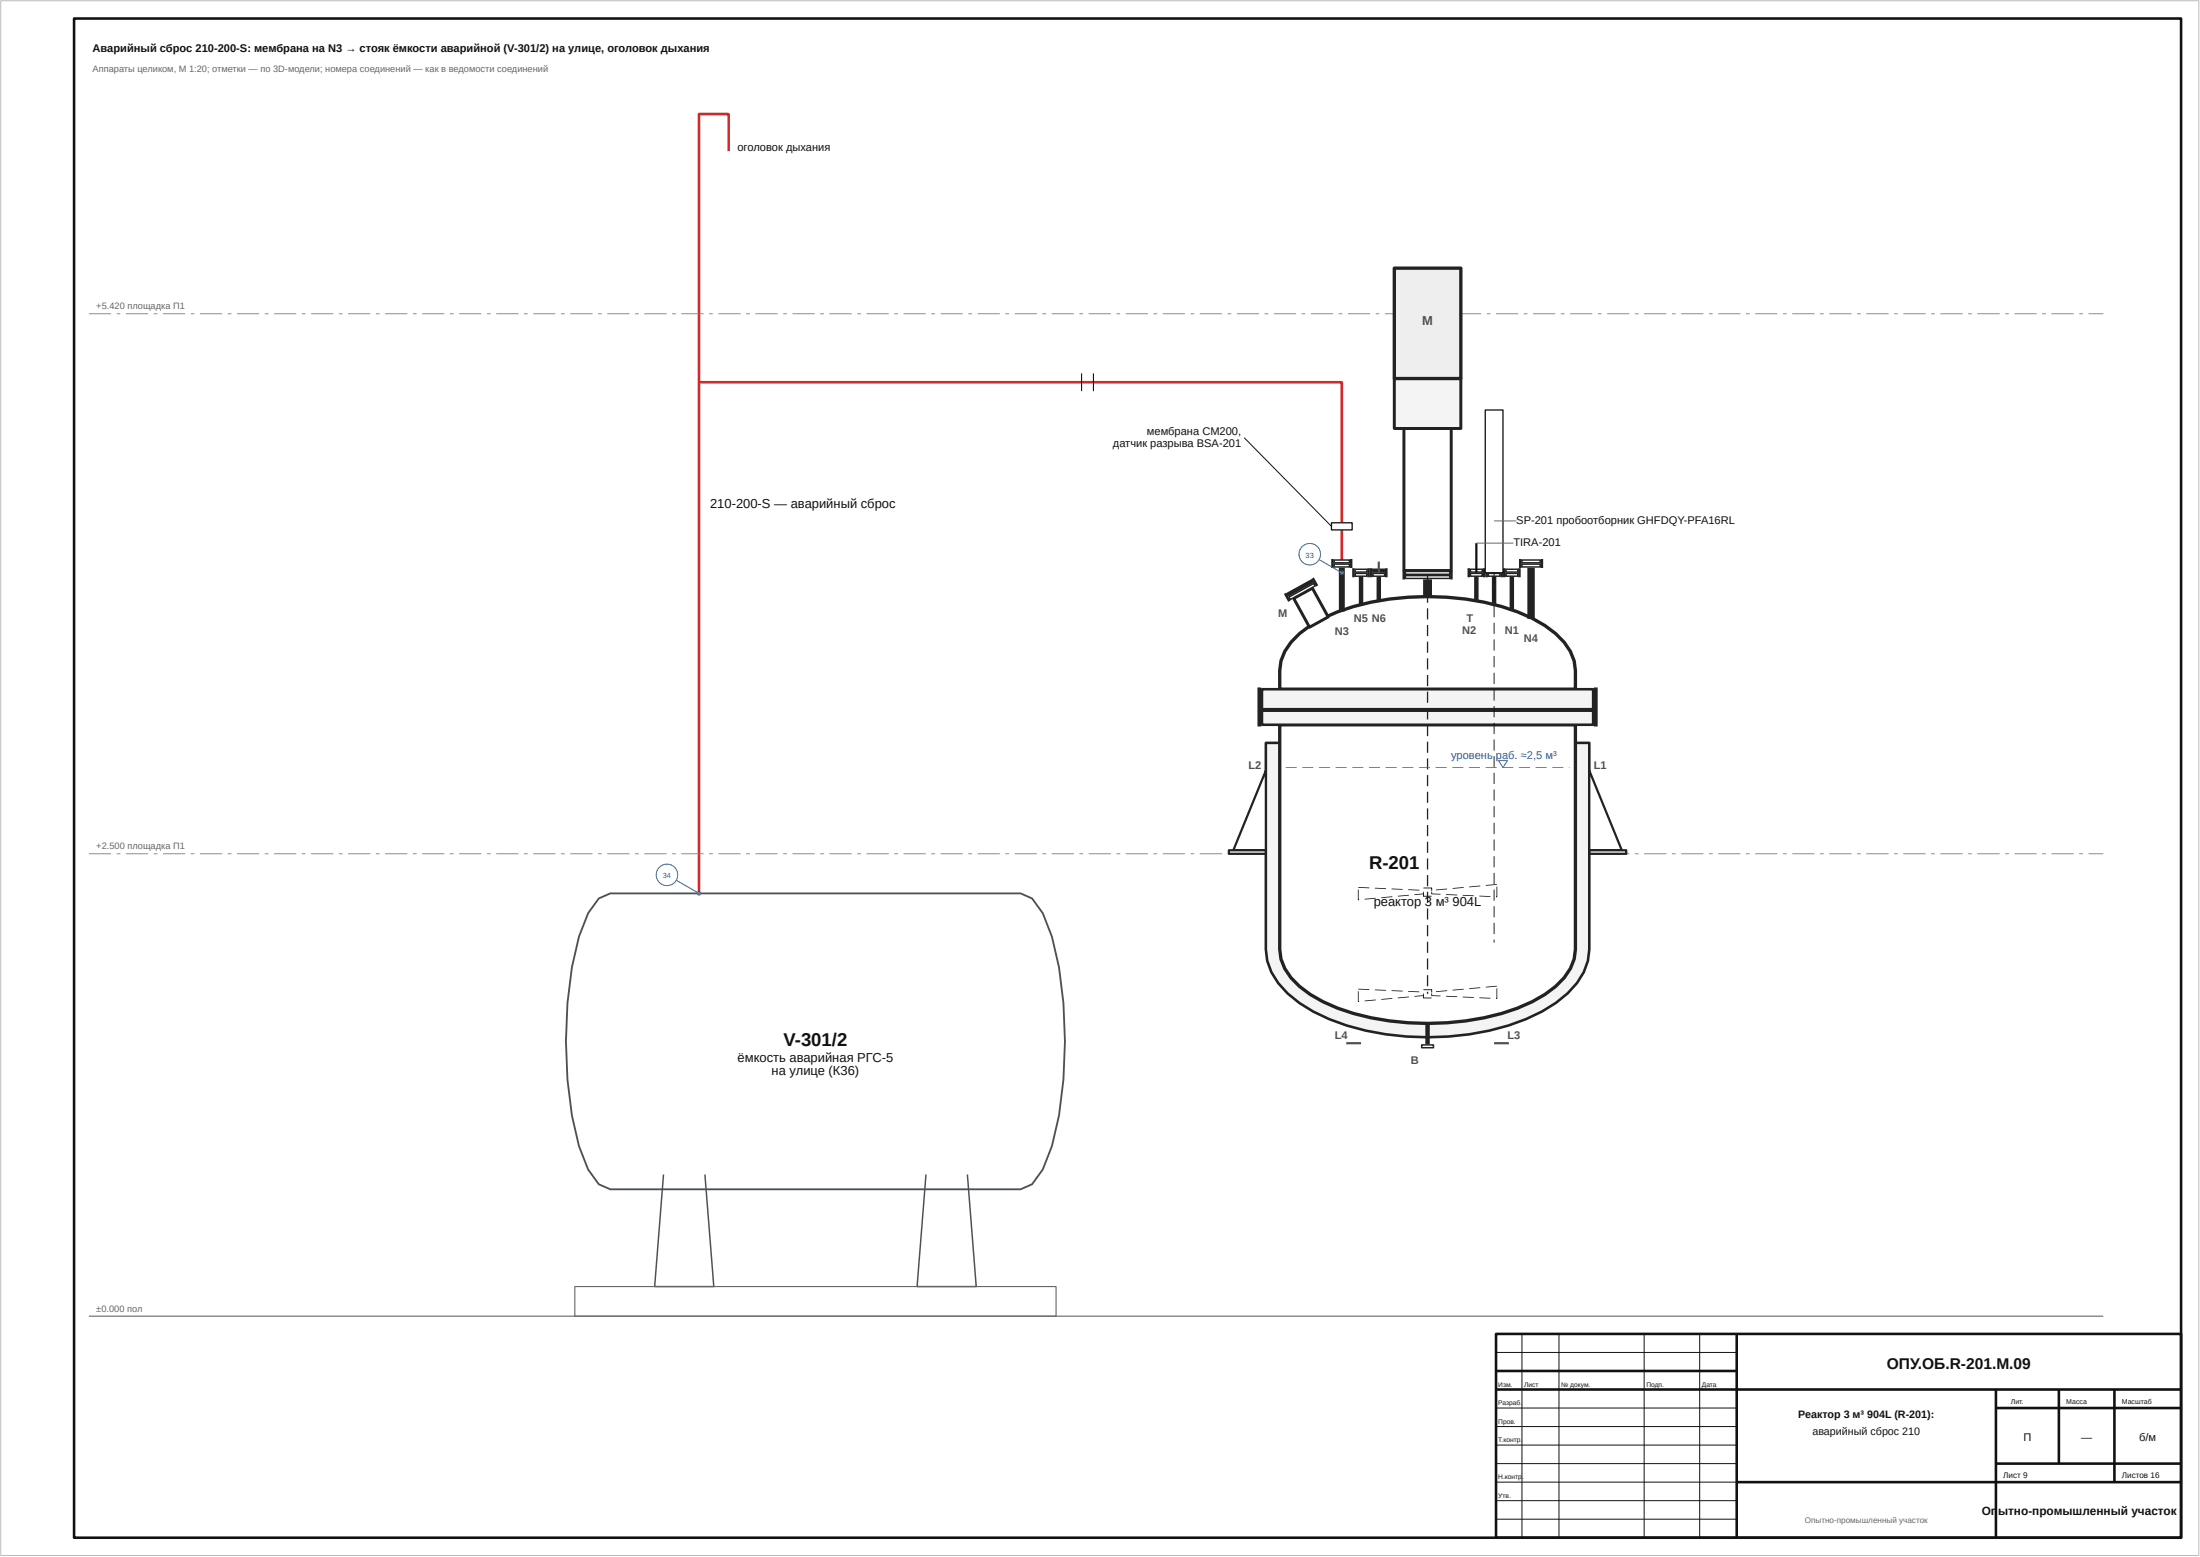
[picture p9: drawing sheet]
<svg xmlns="http://www.w3.org/2000/svg" width="594mm" height="420mm" viewBox="0 0 594 420" stroke-linecap="round" stroke-linejoin="round" font-family="sans-serif">
<path d="M20 5h569v410h-569zM404 360h185v55h-185zM469 360v55M404 370h65M404 375h185M539 375v40M539 380h50M556 375v20M571 375v25M469 400h120M539 395h50" fill="none" stroke="#111" stroke-width=".7" stroke-linecap="butt"/>
<path d="M196.7 40.8v-10h-7.9v210.3M188.8 103.2h173.6v48.9" fill="none" stroke="#d52728" stroke-width=".7" stroke-linecap="butt"/>
<path d="M.2 .2h593.6v419.6h-593.6z" fill="none" stroke="#bbb" stroke-width=".27"/>
<path d="M411 360v55M421 360v55M444 360v55M459 360v55M404 365h65M404 380h65M404 385h65M404 390h65M404 395h65M404 400h65M404 405h65M404 410h65" fill="none" stroke="#111" stroke-width=".27"/>
<path d="M24 355.2h544" fill="none" stroke="#666" stroke-width=".3"/>
<g fill="#666">
<path d="M24 230.3h6v.2h-6zM31.5 230.3h1v.2h-1zM34 230.3h6v.2h-6zM41.5 230.3h1v.2h-1zM44 230.3h6v.2h-6zM51.5 230.3h1v.2h-1zM54 230.3h6v.2h-6zM61.5 230.3h1v.2h-1zM64 230.3h6v.2h-6zM71.5 230.3h1v.2h-1zM74 230.3h6v.2h-6zM81.5 230.3h1v.2h-1zM84 230.3h6v.2h-6zM91.5 230.3h1v.2h-1zM94 230.3h6v.2h-6zM101.5 230.3h1v.2h-1zM104 230.3h6v.2h-6zM111.5 230.3h1v.2h-1zM114 230.3h6v.2h-6zM121.5 230.3h1v.2h-1zM124 230.3h6v.2h-6zM131.5 230.3h1v.2h-1zM134 230.3h6v.2h-6zM141.5 230.3h1v.2h-1zM144 230.3h6v.2h-6zM151.5 230.3h1v.2h-1zM154 230.3h6v.2h-6zM161.5 230.3h1v.2h-1zM164 230.3h6v.2h-6zM171.5 230.3h1v.2h-1zM174 230.3h6v.2h-6zM181.5 230.3h1v.2h-1zM184 230.3h6v.2h-6zM191.5 230.3h1v.2h-1zM194 230.3h6v.2h-6zM201.5 230.3h1v.2h-1zM204 230.3h6v.2h-6zM211.5 230.3h1v.2h-1zM214 230.3h6v.2h-6zM221.5 230.3h1v.2h-1zM224 230.3h6v.2h-6zM231.5 230.3h1v.2h-1zM234 230.3h6v.2h-6zM241.5 230.3h1v.2h-1zM244 230.3h6v.2h-6zM251.5 230.3h1v.2h-1zM254 230.3h6v.2h-6zM261.5 230.3h1v.2h-1zM264 230.3h6v.2h-6zM271.5 230.3h1v.2h-1zM274 230.3h6v.2h-6zM281.5 230.3h1v.2h-1zM284 230.3h6v.2h-6zM291.5 230.3h1v.2h-1zM294 230.3h6v.2h-6zM301.5 230.3h1v.2h-1zM304 230.3h6v.2h-6zM311.5 230.3h1v.2h-1zM314 230.3h6v.2h-6zM321.5 230.3h1v.2h-1zM324 230.3h6v.2h-6zM331.5 230.3h1v.2h-1zM334 230.3h6v.2h-6zM341.5 230.3h1v.2h-1zM344 230.3h6v.2h-6zM351.5 230.3h1v.2h-1zM354 230.3h6v.2h-6zM361.5 230.3h1v.2h-1zM364 230.3h6v.2h-6zM371.5 230.3h1v.2h-1zM374 230.3h6v.2h-6zM381.5 230.3h1v.2h-1zM384 230.3h6v.2h-6zM391.5 230.3h1v.2h-1zM394 230.3h6v.2h-6zM401.5 230.3h1v.2h-1zM404 230.3h6v.2h-6zM411.5 230.3h1v.2h-1zM414 230.3h6v.2h-6zM421.5 230.3h1v.2h-1zM424 230.3h6v.2h-6zM431.5 230.3h1v.2h-1zM434 230.3h6v.2h-6zM441.5 230.3h1v.2h-1zM444 230.3h6v.2h-6zM451.5 230.3h1v.2h-1zM454 230.3h6v.2h-6zM461.5 230.3h1v.2h-1zM464 230.3h6v.2h-6zM471.5 230.3h1v.2h-1zM474 230.3h6v.2h-6zM481.5 230.3h1v.2h-1zM484 230.3h6v.2h-6zM491.5 230.3h1v.2h-1zM494 230.3h6v.2h-6zM501.5 230.3h1v.2h-1zM504 230.3h6v.2h-6zM511.5 230.3h1v.2h-1zM514 230.3h6v.2h-6zM521.5 230.3h1v.2h-1zM524 230.3h6v.2h-6zM531.5 230.3h1v.2h-1zM534 230.3h6v.2h-6zM541.5 230.3h1v.2h-1zM544 230.3h6v.2h-6zM551.5 230.3h1v.2h-1zM554 230.3h6v.2h-6zM561.5 230.3h1v.2h-1zM564 230.3h4v.2h-4z"/>
<path d="M24 84.6h6v.2h-6zM31.5 84.6h1v.2h-1zM34 84.6h6v.2h-6zM41.5 84.6h1v.2h-1zM44 84.6h6v.2h-6zM51.5 84.6h1v.2h-1zM54 84.6h6v.2h-6zM61.5 84.6h1v.2h-1zM64 84.6h6v.2h-6zM71.5 84.6h1v.2h-1zM74 84.6h6v.2h-6zM81.5 84.6h1v.2h-1zM84 84.6h6v.2h-6zM91.5 84.6h1v.2h-1zM94 84.6h6v.2h-6zM101.5 84.6h1v.2h-1zM104 84.6h6v.2h-6zM111.5 84.6h1v.2h-1zM114 84.6h6v.2h-6zM121.5 84.6h1v.2h-1zM124 84.6h6v.2h-6zM131.5 84.6h1v.2h-1zM134 84.6h6v.2h-6zM141.5 84.6h1v.2h-1zM144 84.6h6v.2h-6zM151.5 84.6h1v.2h-1zM154 84.6h6v.2h-6zM161.5 84.6h1v.2h-1zM164 84.6h6v.2h-6zM171.5 84.6h1v.2h-1zM174 84.6h6v.2h-6zM181.5 84.6h1v.2h-1zM184 84.6h6v.2h-6zM191.5 84.6h1v.2h-1zM194 84.6h6v.2h-6zM201.5 84.6h1v.2h-1zM204 84.6h6v.2h-6zM211.5 84.6h1v.2h-1zM214 84.6h6v.2h-6zM221.5 84.6h1v.2h-1zM224 84.6h6v.2h-6zM231.5 84.6h1v.2h-1zM234 84.6h6v.2h-6zM241.5 84.6h1v.2h-1zM244 84.6h6v.2h-6zM251.5 84.6h1v.2h-1zM254 84.6h6v.2h-6zM261.5 84.6h1v.2h-1zM264 84.6h6v.2h-6zM271.5 84.6h1v.2h-1zM274 84.6h6v.2h-6zM281.5 84.6h1v.2h-1zM284 84.6h6v.2h-6zM291.5 84.6h1v.2h-1zM294 84.6h6v.2h-6zM301.5 84.6h1v.2h-1zM304 84.6h6v.2h-6zM311.5 84.6h1v.2h-1zM314 84.6h6v.2h-6zM321.5 84.6h1v.2h-1zM324 84.6h6v.2h-6zM331.5 84.6h1v.2h-1zM334 84.6h6v.2h-6zM341.5 84.6h1v.2h-1zM344 84.6h6v.2h-6zM351.5 84.6h1v.2h-1zM354 84.6h6v.2h-6zM361.5 84.6h1v.2h-1zM364 84.6h6v.2h-6zM371.5 84.6h1v.2h-1zM374 84.6h6v.2h-6zM381.5 84.6h1v.2h-1zM384 84.6h6v.2h-6zM391.5 84.6h1v.2h-1zM394 84.6h6v.2h-6zM401.5 84.6h1v.2h-1zM404 84.6h6v.2h-6zM411.5 84.6h1v.2h-1zM414 84.6h6v.2h-6zM421.5 84.6h1v.2h-1zM424 84.6h6v.2h-6zM431.5 84.6h1v.2h-1zM434 84.6h6v.2h-6zM441.5 84.6h1v.2h-1zM444 84.6h6v.2h-6zM451.5 84.6h1v.2h-1zM454 84.6h6v.2h-6zM461.5 84.6h1v.2h-1zM464 84.6h6v.2h-6zM471.5 84.6h1v.2h-1zM474 84.6h6v.2h-6zM481.5 84.6h1v.2h-1zM484 84.6h6v.2h-6zM491.5 84.6h1v.2h-1zM494 84.6h6v.2h-6zM501.5 84.6h1v.2h-1zM504 84.6h6v.2h-6zM511.5 84.6h1v.2h-1zM514 84.6h6v.2h-6zM521.5 84.6h1v.2h-1zM524 84.6h6v.2h-6zM531.5 84.6h1v.2h-1zM534 84.6h6v.2h-6zM541.5 84.6h1v.2h-1zM544 84.6h6v.2h-6zM551.5 84.6h1v.2h-1zM554 84.6h6v.2h-6zM561.5 84.6h1v.2h-1zM564 84.6h4v.2h-4z"/>
</g>
<path d="M161.7 242.5l3.1-1.4h110.8l3.1 1.4 2.9 4 2.5 6.3a115.3 115.3 0 0 1 1.9 48.2l-1.9 8.3-2.5 6.3-2.9 4-3.1 1.4h-110.8l-3.1-1.4-2.9-4-2.5-6.3a115.3 115.3 0 0 1 0-56.5l2.5-6.3z" fill="none" stroke="#4a5258" stroke-width=".5"/>
<path d="M179.2 317l-2.4 30.2h16l-2.4-30.2M250.1 317l-2.4 30.2h15.9l-2.4-30.2" fill="none" stroke="#4a5258" stroke-width=".4"/>
<path d="M155.2 347.2h130v8h-130z" fill="none" stroke="#666" stroke-width=".3"/>
<path d="M341.8 200.5h87.4v55.7a16.4 16.4 0 0 1-5.9 11.9 44.2 44.2 0 0 1-21.1 10 75.2 75.2 0 0 1-43.3-3.1 33 33 0 0 1-13.7-9.7l-1.9-2.9-1.1-3.1-.4-3.1z" fill="#f4f4f4"/>
<path d="M341.8 200.5h87.4v55.7a16.4 16.4 0 0 1-5.9 11.9 44.2 44.2 0 0 1-21.1 10 75.2 75.2 0 0 1-43.3-3.1 33 33 0 0 1-13.7-9.7l-1.9-2.9-1.1-3.1-.4-3.1z" fill="none" stroke="#222" stroke-width=".7" stroke-linecap="butt"/>
<path d="M345.6 195.6h79.8v60.6a13.5 13.5 0 0 1-5.3 10 47.5 47.5 0 0 1-24.3 9.3 74.2 74.2 0 0 1-34.6-3.4 30.4 30.4 0 0 1-12.6-8.2l-1.7-2.5-1-2.6-.3-2.6z" fill="#fff"/>
<path d="M345.6 195.6h79.8v60.6a13.5 13.5 0 0 1-5.3 10 47.5 47.5 0 0 1-24.3 9.3 74.2 74.2 0 0 1-34.6-3.4 30.4 30.4 0 0 1-12.6-8.2l-1.7-2.5-1-2.6-.3-2.6z" fill="none" stroke="#222" stroke-width=".9" stroke-linecap="butt"/>
<path d="M350.9 171a41.6 41.6 0 0 1 19.3-8.5 74.6 74.6 0 0 1 39.6 2.6 30.4 30.4 0 0 1 12.6 8.2l1.7 2.5 1 2.6 .3 2.6v5h-79.8v-5a13.4 13.4 0 0 1 5.3-10z" fill="#fff"/>
<path d="M350.9 171a41.6 41.6 0 0 1 19.3-8.5 74.6 74.6 0 0 1 39.6 2.6 30.4 30.4 0 0 1 12.6 8.2l1.7 2.5 1 2.6 .3 2.6v5h-79.8v-5a13.4 13.4 0 0 1 5.3-10z" fill="none" stroke="#222" stroke-width=".9" stroke-linecap="butt"/>
<path d="M340.8 186h89.4v5.4h-89.4z" fill="#f4f4f4"/>
<path d="M340.8 186h89.4v5.4h-89.4z" fill="none" stroke="#222" stroke-width=".7" stroke-linecap="butt"/>
<path d="M340.8 191.8h89.4v3.8h-89.4z" fill="#f4f4f4"/>
<path d="M340.8 191.8h89.4v3.8h-89.4z" fill="none" stroke="#222" stroke-width=".7" stroke-linecap="butt"/>
<path d="M340.1 185.5v10.6M430.9 185.5v10.6" fill="none" stroke="#222" stroke-width="1" stroke-linecap="butt"/>
<path d="M341.8 208v21.5h-8.7z" fill="#fff"/>
<path d="M341.8 208v21.5h-8.7z" fill="none" stroke="#222" stroke-width=".6"/>
<path d="M331.9 229.5h9.9v.9h-9.9z" fill="#f4f4f4"/>
<path d="M331.9 229.5h9.9v.9h-9.9z" fill="none" stroke="#222" stroke-width=".6"/>
<path d="M429.2 208l8.8 21.5h-8.8z" fill="#fff"/>
<path d="M429.2 208l8.8 21.5h-8.8z" fill="none" stroke="#222" stroke-width=".6"/>
<path d="M429.2 229.5h10v.9h-10z" fill="#f4f4f4"/>
<path d="M429.2 229.5h10v.9h-10z" fill="none" stroke="#222" stroke-width=".6"/>
<path d="M385.5 156.4v5" fill="none" stroke="#222" stroke-width="2.4" stroke-linecap="butt"/>
<path d="M379.5 155.3h12v.8h-12z" fill="#fff"/>
<path d="M379.5 155.3h12v.8h-12z" fill="none" stroke="#222" stroke-width=".4"/>
<path d="M379.5 154.2h12v.8h-12z" fill="#fff"/>
<path d="M379.5 154.2h12v.8h-12z" fill="none" stroke="#222" stroke-width=".4"/>
<path d="M379.1 153.9v2.5M391.9 153.9v2.5" fill="none" stroke="#222" stroke-width=".7" stroke-linecap="butt"/>
<path d="M379.1 115.6h12.8v38.4h-12.8z" fill="#fff"/>
<path d="M379.1 115.6h12.8v38.4h-12.8z" fill="none" stroke="#222" stroke-width=".8" stroke-linecap="butt"/>
<path d="M376.5 102.2h18v13.4h-18z" fill="#f4f4f4"/>
<path d="M376.5 102.2h18v13.4h-18z" fill="none" stroke="#222" stroke-width=".8" stroke-linecap="butt"/>
<path d="M376.5 72.4h18v29.8h-18z" fill="#eee"/>
<path d="M376.5 72.4h18v29.8h-18z" fill="none" stroke="#222" stroke-width=".9" stroke-linecap="butt"/>
<path d="M385.3 155.2h.4v3h-.4zM385.3 159.7h.4v3h-.4zM385.3 164.2h.4v3h-.4zM385.3 168.7h.4v3h-.4zM385.3 173.2h.4v3h-.4zM385.3 177.7h.4v3h-.4zM385.3 182.2h.4v3h-.4zM385.3 186.7h.4v3h-.4zM385.3 191.2h.4v3h-.4zM385.3 195.7h.4v3h-.4zM385.3 200.2h.4v3h-.4zM385.3 204.7h.4v3h-.4zM385.3 209.2h.4v3h-.4zM385.3 213.7h.4v3h-.4zM385.3 218.2h.4v3h-.4zM385.3 222.7h.4v3h-.4zM385.3 227.2h.4v3h-.4zM385.3 231.7h.4v3h-.4zM385.3 236.2h.4v3h-.4zM385.3 240.7h.4v3h-.4zM385.3 245.2h.4v3h-.4zM385.3 249.7h.4v3h-.4zM385.3 254.2h.4v3h-.4zM385.3 258.7h.4v3h-.4zM385.3 263.2h.4v3h-.4zM385.3 267.7h.4v.5h-.4z" fill="#222"/>
<g fill="#1a1a1a">
<path d="M384.3 268.5h.2l-.1 .8 2.2-.1v.3l-2.2-.1zM384.4 267h2.3l.1 .9h-.3l.1-.8-2.2 .1z"/>
<path d="M366.8 266.8l3 .2v.2l-3-.2zM371.3 267l3 .2v.2l-3-.1zM375.8 267.2l3 .2v.2l-3-.1zM380.3 267.4l3 .2v.2l-3-.1zM382 268.8l2.4-.1-.1-.6h.2l-.1 .7-2.4 .2zM377.5 269.2l3-.3v.3l-3 .2zM373 269.6l3-.3v.3l-3 .2zM368.5 270l3-.3v.3l-3 .2zM366.7 267.5h.2l-.1 2.8 .2-.1v.2h-.2z"/>
<path d="M401.2 266.3l3-.3v.2l-2.9 .3zM396.7 266.7l3-.3 .1 .3-3 .2zM392.3 267.1l3-.3v.3l-3 .2zM387.8 267.5l3-.2v.2l-3 .2zM386.5 268.1h.2l-.1 .6h2.4v.2l-2.4-.1zM390.5 268.8l3 .1v.2l-3-.1zM395 269l3 .1v.2l-3-.1zM399.5 269.2l3 .1v.2l-3-.1zM404.1 266.7h.2l-.1 2.9h-.2v-.2l.2 .1z"/>
<path d="M384.3 241.1h.2l-.1 .8 2.2-.1v.2h-2.2zM384.4 239.5h2.3l.1 .9h-.3l.1-.8-2.2 .2z"/>
<path d="M366.8 239.4l3 .1v.2l-3-.1zM371.3 239.6l3 .1v.2l-3-.1zM375.8 239.8l3 .1v.2l-3-.1zM380.3 240l3 .1v.2l-3-.1zM382 241.3l2.4-.1-.1-.5h.2l-.1 .6-2.4 .3zM377.5 241.8l3-.3v.2l-3 .3zM373 242.2l3-.3v.2l-3 .3zM368.5 242.6l3-.3v.2l-3 .3zM366.7 240.1h.2l-.1 2.7 .2-.1v.2h-.2z"/>
<path d="M401.2 238.9l3-.3v.2l-2.9 .3zM396.7 239.3l3-.3 .1 .2-3 .3zM392.3 239.7l3-.3v.2l-3 .3zM387.8 240.1l3-.3v.2l-3 .3zM386.5 240.6h.2l-.1 .6h2.4v.3l-2.4-.2zM390.5 241.3l3 .1v.3l-3-.2zM395 241.5l3 .1v.3l-3-.2zM399.5 241.7l3 .1v.3l-3-.2zM404.1 239.3h.2l-.1 2.8h-.2v-.2l.2 .1z"/>
</g>
<path d="M347.2 207.1h3v.2h-3zM351.7 207.1h3v.2h-3zM356.2 207.1h3v.2h-3zM360.7 207.1h3v.2h-3zM365.2 207.1h3v.2h-3zM369.7 207.1h3v.2h-3zM374.2 207.1h3v.2h-3zM378.7 207.1h3v.2h-3zM383.2 207.1h3v.2h-3zM387.7 207.1h3v.2h-3zM392.2 207.1h3v.2h-3zM396.7 207.1h3v.2h-3zM401.2 207.1h3v.2h-3zM405.7 207.1h3v.2h-3zM410.2 207.1h3v.2h-3zM414.7 207.1h3v.2h-3zM419.2 207.1h3v.2h-3zM423.7 207.1l.1 .2z" fill="#1f5fa8"/>
<path d="M404.7 205.3h2.4l-1.2 1.9z" fill="none" stroke="#1f5fa8" stroke-width=".27"/>
<path d="M349.4 161.5l5-2.8 4.3 7.8-5.1 2.8z" fill="#fff"/>
<path d="M349.4 161.5l5-2.8 4.3 7.8-5.1 2.8z" fill="none" stroke="#222" stroke-width=".8" stroke-linecap="butt"/>
<path d="M348.1 161.1l6.7-3.7 .4 .7-6.8 3.7z" fill="#fff"/>
<path d="M348.1 161.1l6.7-3.7 .4 .7-6.8 3.7z" fill="none" stroke="#222" stroke-width=".4"/>
<path d="M347.5 160.2l6.7-3.7 .4 .6-6.7 3.7z" fill="#222"/>
<path d="M347.5 160.2l6.7-3.7 .4 .6-6.7 3.7z" fill="none" stroke="#222" stroke-width=".4"/>
<path d="M354.5 156l1.2 2.1M347 160.1l1.2 2.2" fill="none" stroke="#222" stroke-width=".7" stroke-linecap="butt"/>
<path d="M362.4 153.2v11.8" fill="none" stroke="#222" stroke-width="1.6" stroke-linecap="butt"/>
<path d="M360.3 152.2h4.1v.8h-4.1z" fill="#fff"/>
<path d="M360.3 152.2h4.1v.8h-4.1z" fill="none" stroke="#222" stroke-width=".4"/>
<path d="M360.3 151.1h4.1v.8h-4.1z" fill="#fff"/>
<path d="M360.3 151.1h4.1v.8h-4.1z" fill="none" stroke="#222" stroke-width=".4"/>
<path d="M359.8 150.9v2.4M364.9 150.9v2.4" fill="none" stroke="#222" stroke-width=".7" stroke-linecap="butt"/>
<path d="M367.5 155.7v7.8" fill="none" stroke="#222" stroke-width="1.2" stroke-linecap="butt"/>
<path d="M365.9 154.7h3.2v.8h-3.2z" fill="#fff"/>
<path d="M365.9 154.7h3.2v.8h-3.2z" fill="none" stroke="#222" stroke-width=".4"/>
<path d="M365.9 153.6h3.2v.8h-3.2z" fill="#fff"/>
<path d="M365.9 153.6h3.2v.8h-3.2z" fill="none" stroke="#222" stroke-width=".4"/>
<path d="M365.5 153.3v2.5M369.6 153.3v2.5" fill="none" stroke="#222" stroke-width=".7" stroke-linecap="butt"/>
<path d="M372.3 155.7v6.7" fill="none" stroke="#222" stroke-width="1.2" stroke-linecap="butt"/>
<path d="M370.7 154.7h3.2v.8h-3.2z" fill="#fff"/>
<path d="M370.7 154.7h3.2v.8h-3.2z" fill="none" stroke="#222" stroke-width=".4"/>
<path d="M370.7 153.6h3.2v.8h-3.2z" fill="#222"/>
<path d="M370.7 153.6h3.2v.8h-3.2z" fill="none" stroke="#222" stroke-width=".4"/>
<path d="M370.3 153.3v2.5M374.4 153.3v2.5" fill="none" stroke="#222" stroke-width=".7" stroke-linecap="butt"/>
<path d="M398.7 155.7v6.7" fill="none" stroke="#222" stroke-width="1.2" stroke-linecap="butt"/>
<path d="M397.1 154.7h3.2v.8h-3.2z" fill="#fff"/>
<path d="M397.1 154.7h3.2v.8h-3.2z" fill="none" stroke="#222" stroke-width=".4"/>
<path d="M397.1 153.6h3.2v.8h-3.2z" fill="#fff"/>
<path d="M397.1 153.6h3.2v.8h-3.2z" fill="none" stroke="#222" stroke-width=".4"/>
<path d="M396.6 153.3v2.5M400.7 153.3v2.5" fill="none" stroke="#222" stroke-width=".7" stroke-linecap="butt"/>
<path d="M403.5 155.7v7.8" fill="none" stroke="#222" stroke-width="1.2" stroke-linecap="butt"/>
<path d="M401.9 154.7h3.2v.8h-3.2z" fill="#fff"/>
<path d="M401.9 154.7h3.2v.8h-3.2z" fill="none" stroke="#222" stroke-width=".4"/>
<path d="M401.9 153.6h3.2v.8h-3.2z" fill="#fff"/>
<path d="M401.9 153.6h3.2v.8h-3.2z" fill="none" stroke="#222" stroke-width=".4"/>
<path d="M401.4 153.3v2.5M405.5 153.3v2.5" fill="none" stroke="#222" stroke-width=".7" stroke-linecap="butt"/>
<path d="M408.3 155.7v9.2" fill="none" stroke="#222" stroke-width="1.2" stroke-linecap="butt"/>
<path d="M406.7 154.7h3.2v.8h-3.2z" fill="#fff"/>
<path d="M406.7 154.7h3.2v.8h-3.2z" fill="none" stroke="#222" stroke-width=".4"/>
<path d="M406.7 153.6h3.2v.8h-3.2z" fill="#fff"/>
<path d="M406.7 153.6h3.2v.8h-3.2z" fill="none" stroke="#222" stroke-width=".4"/>
<path d="M406.2 153.3v2.5M410.3 153.3v2.5" fill="none" stroke="#222" stroke-width=".7" stroke-linecap="butt"/>
<path d="M413.5 153.2v13.8" fill="none" stroke="#222" stroke-width="2" stroke-linecap="butt"/>
<path d="M411 152.2h4.9v.8h-4.9z" fill="#fff"/>
<path d="M411 152.2h4.9v.8h-4.9z" fill="none" stroke="#222" stroke-width=".4"/>
<path d="M411 151.1h4.9v.8h-4.9z" fill="#fff"/>
<path d="M411 151.1h4.9v.8h-4.9z" fill="none" stroke="#222" stroke-width=".4"/>
<path d="M410.5 150.9v2.4M416.4 150.9v2.4" fill="none" stroke="#222" stroke-width=".7" stroke-linecap="butt"/>
<path d="M385.5 275.9v5.9" fill="none" stroke="#222" stroke-width="1.2" stroke-linecap="butt"/>
<path d="M383.9 282h3.2v.8h-3.2z" fill="#fff"/>
<path d="M383.9 282h3.2v.8h-3.2z" fill="none" stroke="#222" stroke-width=".4"/>
<path d="M372.3 151.6v3" fill="none" stroke="#4a5258" stroke-width=".6"/>
<path d="M398.7 146.6v8" fill="none" stroke="#111" stroke-width=".6"/>
<path d="M401.1 110.6h4.8v44h-4.8z" fill="#fff"/>
<path d="M401.1 110.6h4.8v44h-4.8z" fill="none" stroke="#111" stroke-width=".35"/>
<path d="M403.4 154.6h.2v3h-.2zM403.4 159.1h.2v3h-.2zM403.4 163.6h.2v3h-.2zM403.4 168.1h.2v3h-.2zM403.4 172.6h.2v3h-.2zM403.4 177.1h.2v3h-.2zM403.4 181.6h.2v3h-.2zM403.4 186.1h.2v3h-.2zM403.4 190.6h.2v3h-.2zM403.4 195.1h.2v3h-.2zM403.4 199.6h.2v3h-.2zM403.4 204.1h.2v3h-.2zM403.4 208.6h.2v3h-.2zM403.4 213.1h.2v3h-.2zM403.4 217.6h.2v3h-.2zM403.4 222.1h.2v3h-.2zM403.4 226.6h.2v3h-.2zM403.4 231.1h.2v3h-.2zM403.4 235.6h.2v3h-.2zM403.4 240.1h.2v3h-.2zM403.4 244.6h.2v3h-.2zM403.4 249.1h.2v3h-.2zM403.4 253.6h.2v.8h-.2z" fill="#111"/>
<path d="M359.6 141.1h5.5v1.9h-5.5z" fill="#fff"/>
<path d="M359.6 141.1h5.5v1.9h-5.5z" fill="none" stroke="#111" stroke-width=".35"/>
<path d="M336 118.1l23.6 23.9" fill="none" stroke="#111" stroke-width=".27"/>
<path d="M292.1 100.8v4.8M295.3 100.8v4.8" fill="none" stroke="#111" stroke-width=".3"/>
<path d="M363.5 281.5h4M403.5 281.5h4" fill="none" stroke="#4a5258" stroke-width=".6"/>
<path d="M398.7 146.6h10M403.5 140.6h6" fill="none" stroke="#666" stroke-width=".27"/>
<path d="M356.2 151l6.2 3.6" fill="none" stroke="#1f5fa8" stroke-width=".27"/>
<circle cx="362.4" cy="154.6" r=".45" fill="#1f5fa8"/>
<circle cx="362.4" cy="154.6" r=".45" fill="none" stroke="#1f5fa8" stroke-width=".27"/>
<circle cx="353.7" cy="149.6" r="2.9" fill="#fff"/>
<g fill="none" stroke="#1f5fa8" stroke-width=".27">
<path d="M182.6 237.6l6.2 3.5"/>
<circle cx="353.7" cy="149.6" r="2.9"/>
</g>
<circle cx="188.8" cy="241.1" r=".45" fill="#1f5fa8"/>
<circle cx="188.8" cy="241.1" r=".45" fill="none" stroke="#1f5fa8" stroke-width=".27"/>
<circle cx="180.1" cy="236.1" r="2.9" fill="#fff"/>
<circle cx="180.1" cy="236.1" r="2.9" fill="none" stroke="#1f5fa8" stroke-width=".27"/>
<g font-size="5" fill="#111">
<text x="369.7" y="234.7">R-201</text>
<text x="211.6" y="282.2">V-301/2</text>
</g>
<text font-size="4.2" fill="#111" x="509.5" y="369.5">ОПУ.ОБ.R-201.М.09</text>
<text font-size="3.5" fill="#4a5258" x="384" y="87.6">M</text>
<g font-size="3.5" fill="#111">
<text x="191.8" y="137">210-200-S — аварийный сброс</text>
<text x="371" y="244.4">реактор 3 м³</text>
<text x="392.3" y="244.4">904L</text>
<text x="199.2" y="286.6">ёмкость аварийная РГС-5</text>
<text x="208.4" y="290.2">на улице (К36)</text>
</g>
<g font-size="3.2" fill="#111">
<text x="535.2" y="409">Оп</text>
<text x="539.6" y="409">ытно-промышленный участок</text>
</g>
<g font-size="3" fill="#111">
<text x="25" y="14">Аварийный сброс 210-200-S: мембрана на N3 → стояк ёмкости аварийной (V-301/2) на улице, оголовок дыхания</text>
<text x="199.1" y="40.8">оголовок дыхания</text>
<text x="309.7" y="117.3">мембрана CM200,</text>
<text x="300.5" y="120.5">датчик разрыва BSA-201</text>
<text x="409.5" y="141.5">SP-201 пробоотборник GHFDQY-PFA16RL</text>
<text x="408.7" y="147.5">TIRA-201</text>
<text x="546.4" y="389">П</text>
<text x="562" y="389">—</text>
<text x="577.7" y="389">б/м</text>
</g>
<g font-size="3" fill="#4a5258">
<text x="345.1" y="166.5">M</text>
<text x="365.6" y="167.7">N5 N6</text>
<text x="396.1" y="167.7">T</text>
<text x="360.4" y="171.3">N3</text>
<text x="394.8" y="171.2">N2</text>
<text x="406.4" y="171.2">N1</text>
<text x="411.5" y="173.4">N4</text>
<text x="337.1" y="207.5">L2</text>
<text x="430.4" y="207.5">L1</text>
<text x="360.4" y="280.3">L4</text>
<text x="407.1" y="280.3">L3</text>
<text x="381" y="287.2">B</text>
</g>
<g font-size="3" fill="#1f5fa8">
<text x="391.9" y="204.8">уровень</text>
<text x="404" y="204.8">раб. ≈2,5 м³</text>
</g>
<g font-size="2.9" fill="#111">
<text x="485.6" y="382.7">Реактор 3 м³</text>
<text x="504.2" y="382.7">904L (R-201):</text>
<text x="489.4" y="387.3">аварийный сброс 210</text>
</g>
<g font-size="2.5" fill="#666">
<text x="25" y="19.5">Аппараты целиком, М 1:20; отметки — по 3D-модели; номера соединений — как в ведомости соединений</text>
<text x="26" y="83.5">+5.420 площадка П1</text>
<text x="26" y="229.2">+2.500 площадка П1</text>
<text x="26" y="354">±0.000 пол</text>
</g>
<g font-size="2.2" fill="#111">
<text x="541" y="398.8">Лист 9</text>
<text x="573" y="398.8">Листов 16</text>
</g>
<text font-size="2.2" fill="#666" x="487.4" y="411">Опытно-промышленный участок</text>
<g font-size="2" fill="#1f5fa8">
<text x="352.6" y="150.5">33</text>
<text x="179" y="237">34</text>
</g>
<g font-size="1.9" fill="#111">
<text x="543" y="378.8">Лит.</text>
<text x="558" y="378.8">Масса</text>
<text x="573" y="378.8">Масштаб</text>
</g>
<g font-size="1.8" fill="#111">
<text x="404.6" y="374.2">Изм.</text>
<text x="411.6" y="374.2">Лист</text>
<text x="421.6" y="374.2">№ докум.</text>
<text x="444.6" y="374.2">Подп.</text>
<text x="459.6" y="374.2">Дата</text>
<text x="404.6" y="379.2">Разраб.</text>
<text x="404.6" y="384.2">Пров.</text>
<text x="404.6" y="389.2">Т.контр.</text>
<text x="404.6" y="399.2">Н.контр</text>
<text x="411" y="399.2">.</text>
<text x="404.6" y="404.2">Утв.</text>
</g>
</svg>
